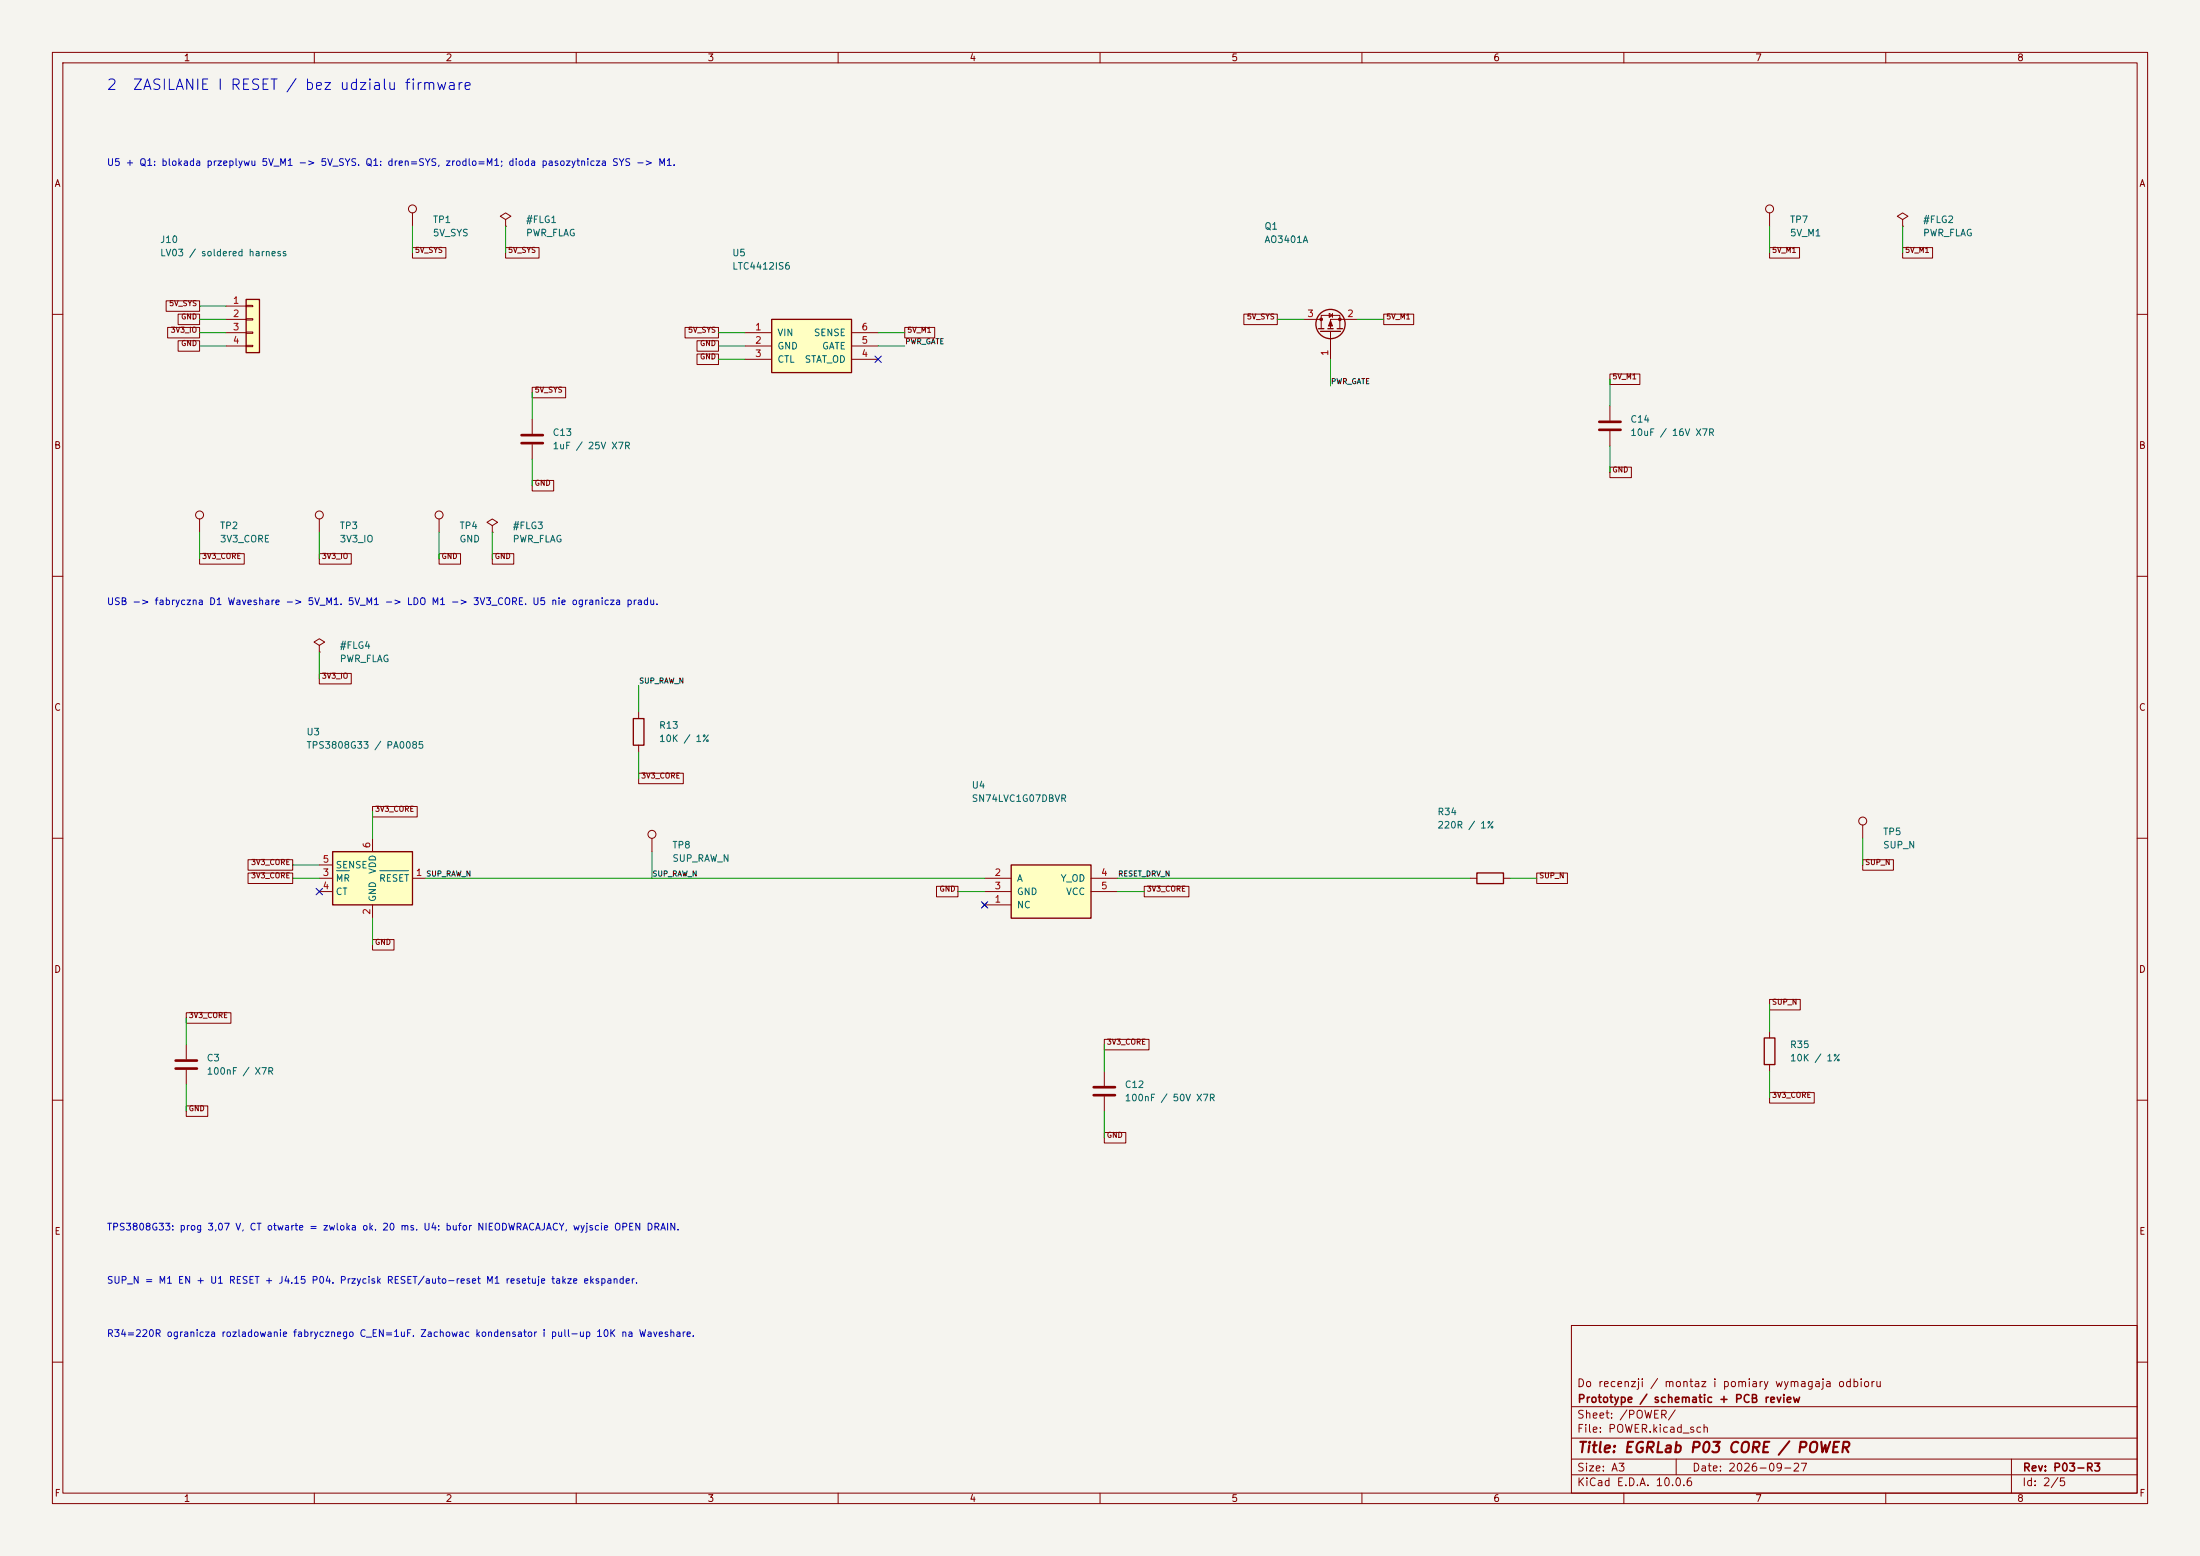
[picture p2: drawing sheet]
<svg xmlns="http://www.w3.org/2000/svg" width="420mm" height="297mm" viewBox="0 0 420 297" stroke-linecap="round" stroke-linejoin="round" font-family="sans-serif">
<path d="M0 0h420v297h-420z" fill="#f5f4ef" stroke="#f5f4ef" stroke-width=".19"/>
<g fill="none" stroke="#840000" stroke-width=".19">
<path d="M10 10h400v277h-400zM12 12h396v273h-396zM60 10v2M110 10v2M160 10v2M210 10v2M260 10v2M310 10v2M360 10v2M78.7 40.6v2.6M10 60h2M408 60h2"/>
<path d="M10 110h2M408 110h2M121.9 135.9v1.3M10 160h2M121.9 142.2v1.3M355.6 157.5v2.5M408 160h2M10 210h2M210.8 204.5v2.8M210.8 209.3v2.8M408 210h2M300 253h108v32h-108z"/>
<path d="M10 260h2M300 278.5h108M300 274.5h108M300 268.5h108M320 278.5v3M384 278.5v6.5M408 260h2M60 285v2M110 285v2M160 285v2M210 285v2M260 285v2"/>
<path d="M300 281.5h108M310 285v2M360 285v2"/>
<circle cx="78.7" cy="39.9" r=".76"/>
<circle cx="355.6" cy="156.7" r=".76"/>
</g>
<path d="M120.9 137.2h2v5h-2z" fill="none" stroke="#840000" stroke-width=".25"/>
<path d="M208.8 207.5h4.1M208.8 209h4.1" fill="none" stroke="#840000" stroke-width=".51"/>
<path d="M47 57.2h2.5v10.1h-2.5z" fill="#ffffc2"/>
<path d="M47 57.2h2.5v10.1h-2.5z" fill="none" stroke="#840000" stroke-width=".25"/>
<g fill="none" stroke="#840000" stroke-width=".19">
<path d="M43.2 58.4h3.8M47 58.3h1.3v.2h-1.3zM96.5 41.9l1-.6-1-.7-1 .7 1 .6v1.3M96.5 43.2h.1M337.8 40.6v2.6M363.2 41.9l1-.6-1-.7-1 .7 1 .6v1.3M363.2 43.2h.1M43.2 61h3.8M43.2 63.5h3.8M43.2 66h3.8M47 60.8h1.3v.3h-1.3zM47 63.4h1.3v.2h-1.3z"/>
<path d="M47 65.9h1.3v.3h-1.3z"/>
<circle cx="337.8" cy="39.9" r=".76"/>
</g>
<path d="M193 165.1h15.3v10.2h-15.3z" fill="#ffffc2"/>
<g fill="none" stroke="#840000" stroke-width=".25">
<path d="M251.7 62.7h1M252.1 63.2h3.8M253.5 62.7h1M255.3 62.7h1M193 165.1h15.3v10.2h-15.3zM281.9 166.6h5.1v2.1h-5.1zM336.8 198.1h2v5.1h-2z"/>
<circle cx="254" cy="61.8" r="2.79"/>
</g>
<g fill="none" stroke="#840000" stroke-width=".19">
<path d="M253.7 59.8l.7 .4-.7 .4zM254.4 59.8v.8M248.9 61h3.3M252.2 62.7v-2.5h3.6v2.5M254 63.2v5.4M259.1 61h-5.1v1.7M307.3 77.5v2.8M38.1 99.1v2.5M61 99.1v2.5M83.8 99.1v2.5M307.3 82.3v2.8M124.5 160v2.6"/>
<path d="M187.6 172.3l.7 .8M188 172.7h5M188 167.6h5M188 170.2h5M188.3 172.3l-.7 .8M208.3 167.6h5.1M208.3 170.2h5.1M280.7 167.6h1.2M287 167.6h1.3M35.6 199.4v2.8M337.8 196.9v1.2M35.6 204.2v2.8"/>
<path d="M337.8 203.2v1.3"/>
<circle cx="38.1" cy="98.3" r=".76"/>
<circle cx="61" cy="98.3" r=".76"/>
<circle cx="83.8" cy="98.3" r=".76"/>
<circle cx="124.5" cy="159.3" r=".76"/>
</g>
<path d="M305.3 80.5h4.1M305.3 82h4.1M33.5 202.4h4.1M33.5 204h4.1" fill="none" stroke="#840000" stroke-width=".51"/>
<g fill="#840000" stroke="#840000" stroke-width=".19">
<path d="M254 61.2l.4 1h-.8z"/>
<circle cx="252.2" cy="61" r=".25"/>
<circle cx="255.8" cy="61" r=".25"/>
</g>
<path d="M63.5 162.6h15.2v10.1h-15.2z" fill="#ffffc2"/>
<path d="M63.5 162.6h15.2v10.1h-15.2z" fill="none" stroke="#840000" stroke-width=".25"/>
<path d="M101.6 80v2.8M101.6 84.8v2.8M94 100.3l1-.6-1-.6-1 .6 1 .6v1.3M94 101.6h.1M61 123.2l1-.6-1-.7-1.1 .7 1.1 .6v1.3M61 124.5h.1M61 167.6h2.5M61 170.2h2.5M61 165.1h2.5M71.1 160v2.6M71.1 172.7v2.6M78.7 167.6h2.6" fill="none" stroke="#840000" stroke-width=".19"/>
<path d="M64.2 166.2h2.5M72.5 166.2h5.5" fill="none" stroke="#006464" stroke-width=".19"/>
<path d="M99.6 83.1h4M99.6 84.6h4" fill="none" stroke="#840000" stroke-width=".51"/>
<path d="M147.3 61h15.3v10.1h-15.3z" fill="#ffffc2"/>
<path d="M147.3 61h15.3v10.1h-15.3z" fill="none" stroke="#840000" stroke-width=".25"/>
<g fill="none" stroke="#840000" stroke-width=".19">
<path d="M31.7 57.4h6.4v2h-6.4zM34 60h4.1v2h-4.1zM78.7 47.3h6.4v2h-6.4zM96.5 47.3h6.4v2h-6.4zM237.5 60h6.3v2h-6.3zM264.2 60h5.7v2h-5.7zM337.8 47.3h5.7v2h-5.7zM363.2 47.3h5.7v2h-5.7zM32 62.5h6.1v2h-6.1zM34 65h4.1v2h-4.1zM101.6 73.9h6.4v2h-6.4zM130.8 62.5h6.4v2h-6.4z"/>
<path d="M133.1 65h4.1v2h-4.1zM133.1 67.6h4.1v2h-4.1zM142.2 63.5h5.1M142.2 66h5.1M142.2 68.6h5.1M162.6 63.5h5M162.6 66h5M162.6 68.6h5M172.7 62.5h5.7v2h-5.7zM307.3 71.4h5.8v2h-5.8zM101.6 91.7h4.1v2h-4.1zM307.3 89.2h4.1v2h-4.1z"/>
<path d="M38.1 105.7h8.5v2h-8.5zM61 105.7h6.1v2h-6.1zM83.8 105.7h4.1v2h-4.1zM94 105.7h4.1v2h-4.1zM61 128.5h6.1v2h-6.1zM71.1 153.9h8.5v2h-8.5zM121.9 147.6h8.5v2h-8.5zM47.4 166.6h8.5v2h-8.5zM47.4 164.1h8.5v2h-8.5zM71.1 179.3h4.1v2h-4.1zM178.8 169.2h4.1v2h-4.1zM218.4 169.2h8.6v2h-8.6z"/>
<path d="M293.4 166.6h5.8v2h-5.8zM355.6 164.1h5.9v2h-5.9zM35.6 193.3h8.5v2h-8.5zM210.8 198.4h8.5v2h-8.5zM337.8 190.8h5.9v2h-5.9zM35.6 211.1h4.1v2h-4.1zM210.8 216.2h4.1v2h-4.1zM337.8 208.5h8.5v2.1h-8.5z"/>
</g>
<g fill="none" stroke="#009600" stroke-width=".19">
<path d="M38.1 58.4h5.1M78.7 43.2v5.1M96.5 43.2v5.1M337.8 43.2v5.1M363.2 43.2v5.1M38.1 66h5.1M38.1 61h5.1M38.1 63.5h5.1M101.6 74.9v5.1M137.2 66h5M137.2 63.5h5M137.2 68.6h5"/>
<path d="M167.6 66h5.1M167.6 63.5h5.1M243.8 61h5.1M254 68.6v5.1M259.1 61h5.1M307.3 72.4v5.1M101.6 87.6v5.1M307.3 85.1v5.1M38.1 101.6v5.1M61 101.6v5.1M83.8 101.6v5.1M94 101.6v5.1"/>
<path d="M61 124.5v5M121.9 130.8v5.1M71.1 154.9v5.1M121.9 143.5v5.1M55.9 167.6h5.1M55.9 165.1h5.1M71.1 175.3v5M81.3 167.6h106.7M124.5 162.6v5M182.9 170.2h5.1M213.4 167.6h67.3M213.4 170.2h5"/>
<path d="M288.3 167.6h5.1M355.6 160v5.1M35.6 194.3v5.1M210.8 199.4v5.1M337.8 191.8v5.1M35.6 207v5.1M210.8 212.1v5.1M337.8 204.5v5.1"/>
</g>
<path d="M167 68l1.2 1.2M168.2 68l-1.2 1.2M60.4 169.6l1.2 1.2M61.6 169.6l-1.2 1.2M187.4 172.1l1.2 1.2M188.6 172.1l-1.2 1.2" fill="none" stroke="#000084" stroke-width=".19"/>
<g font-size="2" fill="#0000c2">
<text x="20.2" y="17.7">2</text>
<text x="25.2" y="17.7">ZASILANIE I RESET / bez udzialu firmware</text>
</g>
<text font-size="2" fill="#840000" x="301" y="277.8">Title: EGRLab P03 CORE / POWER</text>
<g font-size="1.5" fill="#840000">
<text x="300.9" y="265.1">Do recenzji / montaz i pomiary wymagaja odbioru</text>
<text x="301" y="268.1">Prototype / schematic + PCB review</text>
<text x="300.9" y="273.8">File: POWER.kicad_sch</text>
<text x="300.9" y="271.1">Sheet: /POWER/</text>
<text x="300.9" y="281.2">Size: A3</text>
<text x="322.9" y="281.2">Date: 2026-09-27</text>
<text x="386" y="281.2">Rev: P03-R3</text>
<text x="300.9" y="284">KiCad E.D.A. 10.0.6</text>
<text x="385.9" y="284">Id: 2/5</text>
</g>
<g font-size="1.3" fill="#840000">
<text x="35" y="12">1</text>
<text x="85" y="12">2</text>
<text x="135" y="12">3</text>
<text x="185" y="12">4</text>
<text x="235" y="12">5</text>
<text x="285" y="12">6</text>
<text x="335" y="12">7</text>
<text x="385" y="12">8</text>
<text x="10.3" y="36">A</text>
<text x="408.3" y="36">A</text>
<text x="10.2" y="86">B</text>
<text x="408.2" y="86">B</text>
<text x="10.2" y="136">C</text>
<text x="408.2" y="136">C</text>
<text x="10.2" y="186">D</text>
<text x="408.2" y="186">D</text>
<text x="10.3" y="236">E</text>
<text x="408.3" y="236">E</text>
<text x="10.3" y="286">F</text>
<text x="35" y="287">1</text>
<text x="85" y="287">2</text>
<text x="135" y="287">3</text>
<text x="185" y="287">4</text>
<text x="235" y="287">5</text>
<text x="285" y="287">6</text>
<text x="335" y="287">7</text>
<text x="385" y="287">8</text>
<text x="408.3" y="286">F</text>
</g>
<g font-size="1.3" fill="#0000c2">
<text x="20.3" y="32">U5 + Q1: blokada przeplywu 5V_M1 -&gt; 5V_SYS. Q1: dren=SYS, zrodlo=M1; dioda pasozytnicza SYS -&gt; M1.</text>
<text x="20.3" y="115.8">USB -&gt; fabryczna D1 Waveshare -&gt; 5V_M1. 5V_M1 -&gt; LDO M1 -&gt; 3V3_CORE. U5 nie ogranicza pradu.</text>
<text x="20.3" y="235.2">TPS3808G33: prog 3,07 V, CT otwarte = zwloka ok. 20 ms. U4: bufor NIEODWRACAJACY, wyjscie OPEN DRAIN.</text>
<text x="20.3" y="245.3">SUP_N = M1 EN + U1 RESET + J4.15 P04. Przycisk RESET/auto-reset M1 resetuje takze ekspander.</text>
<text x="20.3" y="255.5">R34=220R ogranicza rozladowanie fabrycznego C_EN=1uF. Zachowac kondensator i pull-up 10K na Waveshare.</text>
</g>
<g font-size="1.3" fill="#006464">
<text x="30.5" y="46.7">J10</text>
<text x="82.5" y="42.9">TP1</text>
<text x="82.5" y="45.4">5V_SYS</text>
<text x="100.3" y="42.9">#FLG1</text>
<text x="100.3" y="45.4">PWR_FLAG</text>
<text x="241.3" y="44.1">Q1</text>
<text x="241.3" y="46.7">AO3401A</text>
<text x="341.6" y="42.9">TP7</text>
<text x="341.6" y="45.4">5V_M1</text>
<text x="367" y="42.9">#FLG2</text>
<text x="367" y="45.4">PWR_FLAG</text>
<text x="30.5" y="49.2">LV03 / soldered harness</text>
<text x="139.7" y="49.2">U5</text>
<text x="139.7" y="51.8">LTC4412IS6</text>
<text x="148.3" y="64.5">VIN</text>
<text x="155.3" y="64.5">SENSE</text>
<text x="148.3" y="67">GND</text>
<text x="148.3" y="69.5">CTL</text>
<text x="153.5" y="69.5">STAT_OD</text>
<text x="156.8" y="67">GATE</text>
<text x="105.4" y="83.5">C13</text>
<text x="311.1" y="81">C14</text>
<text x="311.1" y="83.5">10uF / 16V X7R</text>
<text x="105.4" y="86.1">1uF / 25V X7R</text>
<text x="41.9" y="101.3">TP2</text>
<text x="64.8" y="101.3">TP3</text>
<text x="87.6" y="101.3">TP4</text>
<text x="97.8" y="101.3">#FLG3</text>
<text x="41.9" y="103.8">3V3_CORE</text>
<text x="64.8" y="103.8">3V3_IO</text>
<text x="87.6" y="103.8">GND</text>
<text x="97.8" y="103.8">PWR_FLAG</text>
<text x="64.8" y="124.2">#FLG4</text>
<text x="64.8" y="126.7">PWR_FLAG</text>
<text x="58.4" y="140.7">U3</text>
<text x="58.4" y="143.2">TPS3808G33 / PA0085</text>
<text x="125.7" y="139.4">R13</text>
<text x="125.7" y="141.9">10K / 1%</text>
<text x="185.4" y="150.8">U4</text>
<text x="185.4" y="153.4">SN74LVC1G07DBVR</text>
<text x="274.3" y="155.9">R34</text>
<text x="274.3" y="158.4">220R / 1%</text>
<text x="359.4" y="159.7">TP5</text>
<text x="64" y="166.1">SENSE</text>
<text x="72.1" y="166.9" transform="rotate(-90 72.1 166.9)">VDD</text>
<text x="128.3" y="162.3">TP8</text>
<text x="128.3" y="164.8">SUP_RAW_N</text>
<text x="359.4" y="162.3">SUP_N</text>
<text x="64" y="168.6">MR</text>
<text x="64" y="171.1">CT</text>
<text x="72.1" y="172.2" transform="rotate(-90 72.1 172.2)">GND</text>
<text x="72.3" y="168.6">RESET</text>
<text x="194" y="173.7">NC</text>
<text x="194" y="168.6">A</text>
<text x="194" y="171.1">GND</text>
<text x="202.4" y="168.6">Y_OD</text>
<text x="203.4" y="171.1">VCC</text>
<text x="39.4" y="202.9">C3</text>
<text x="341.6" y="200.4">R35</text>
<text x="341.6" y="202.9">10K / 1%</text>
<text x="39.4" y="205.4">100nF / X7R</text>
<text x="214.6" y="208">C12</text>
<text x="214.6" y="210.5">100nF / 50V X7R</text>
</g>
<g font-size="1.3" fill="#a90000">
<text x="44.4" y="58.3">1</text>
<text x="44.4" y="60.8">2</text>
<text x="44.4" y="63.4">3</text>
<text x="44.4" y="65.9">4</text>
<text x="144" y="63.4">1</text>
<text x="144" y="65.9">2</text>
<text x="164.4" y="65.9">5</text>
<text x="164.4" y="63.4">6</text>
<text x="249.5" y="60.8">3</text>
<text x="257.1" y="60.8">2</text>
<text x="144" y="68.4">3</text>
<text x="164.4" y="68.4">4</text>
<text x="253.9" y="68" transform="rotate(-90 253.9 68)">1</text>
<text x="61.5" y="167.5">3</text>
<text x="61.5" y="165">5</text>
<text x="71" y="162" transform="rotate(-90 71 162)">6</text>
<text x="79.3" y="167.5">1</text>
<text x="189.8" y="167.5">2</text>
<text x="210.1" y="167.5">4</text>
<text x="61.5" y="170">4</text>
<text x="189.8" y="172.6">1</text>
<text x="189.8" y="170">3</text>
<text x="210.1" y="170">5</text>
<text x="71" y="174.7" transform="rotate(-90 71 174.7)">2</text>
</g>
<g font-size="1" fill="#840000">
<text x="79.1" y="48.5">5V_SYS</text>
<text x="96.9" y="48.5">5V_SYS</text>
<text x="338.2" y="48.5">5V_M1</text>
<text x="363.6" y="48.5">5V_M1</text>
<text x="32.2" y="58.7">5V_SYS</text>
<text x="32.5" y="63.7">3V3_IO</text>
<text x="34.5" y="61.2">GND</text>
<text x="131.3" y="63.7">5V_SYS</text>
<text x="173.1" y="63.7">5V_M1</text>
<text x="237.9" y="61.2">5V_SYS</text>
<text x="264.5" y="61.2">5V_M1</text>
<text x="34.5" y="66.3">GND</text>
<text x="133.5" y="66.3">GND</text>
<text x="133.5" y="68.8">GND</text>
<text x="102" y="75.2">5V_SYS</text>
<text x="307.7" y="72.6">5V_M1</text>
<text x="102" y="93">GND</text>
<text x="307.7" y="90.4">GND</text>
<text x="38.5" y="106.9">3V3_CORE</text>
<text x="61.3" y="106.9">3V3_IO</text>
<text x="84.2" y="106.9">GND</text>
<text x="94.4" y="106.9">GND</text>
<text x="61.3" y="129.8">3V3_IO</text>
<text x="122.3" y="148.8">3V3_CORE</text>
<text x="71.5" y="155.2">3V3_CORE</text>
<text x="47.8" y="167.9">3V3_CORE</text>
<text x="47.8" y="165.3">3V3_CORE</text>
<text x="293.7" y="167.9">SUP_N</text>
<text x="356" y="165.3">SUP_N</text>
<text x="179.3" y="170.4">GND</text>
<text x="218.8" y="170.4">3V3_CORE</text>
<text x="71.5" y="180.6">GND</text>
<text x="35.9" y="194.6">3V3_CORE</text>
<text x="338.2" y="192">SUP_N</text>
<text x="211.2" y="199.6">3V3_CORE</text>
<text x="338.2" y="209.8">3V3_CORE</text>
<text x="35.9" y="212.3">GND</text>
<text x="211.2" y="217.4">GND</text>
</g>
<g font-size="1" fill="#0f0f0f">
<text x="172.7" y="65.9">PWR_GATE</text>
<text x="254" y="73.6">PWR_GATE</text>
<text x="121.9" y="130.7">SUP_RAW_N</text>
<text x="81.3" y="167.5">SUP_RAW_N</text>
<text x="124.5" y="167.5">SUP_RAW_N</text>
<text x="213.4" y="167.5">RESET_DRV_N</text>
</g>
</svg>
